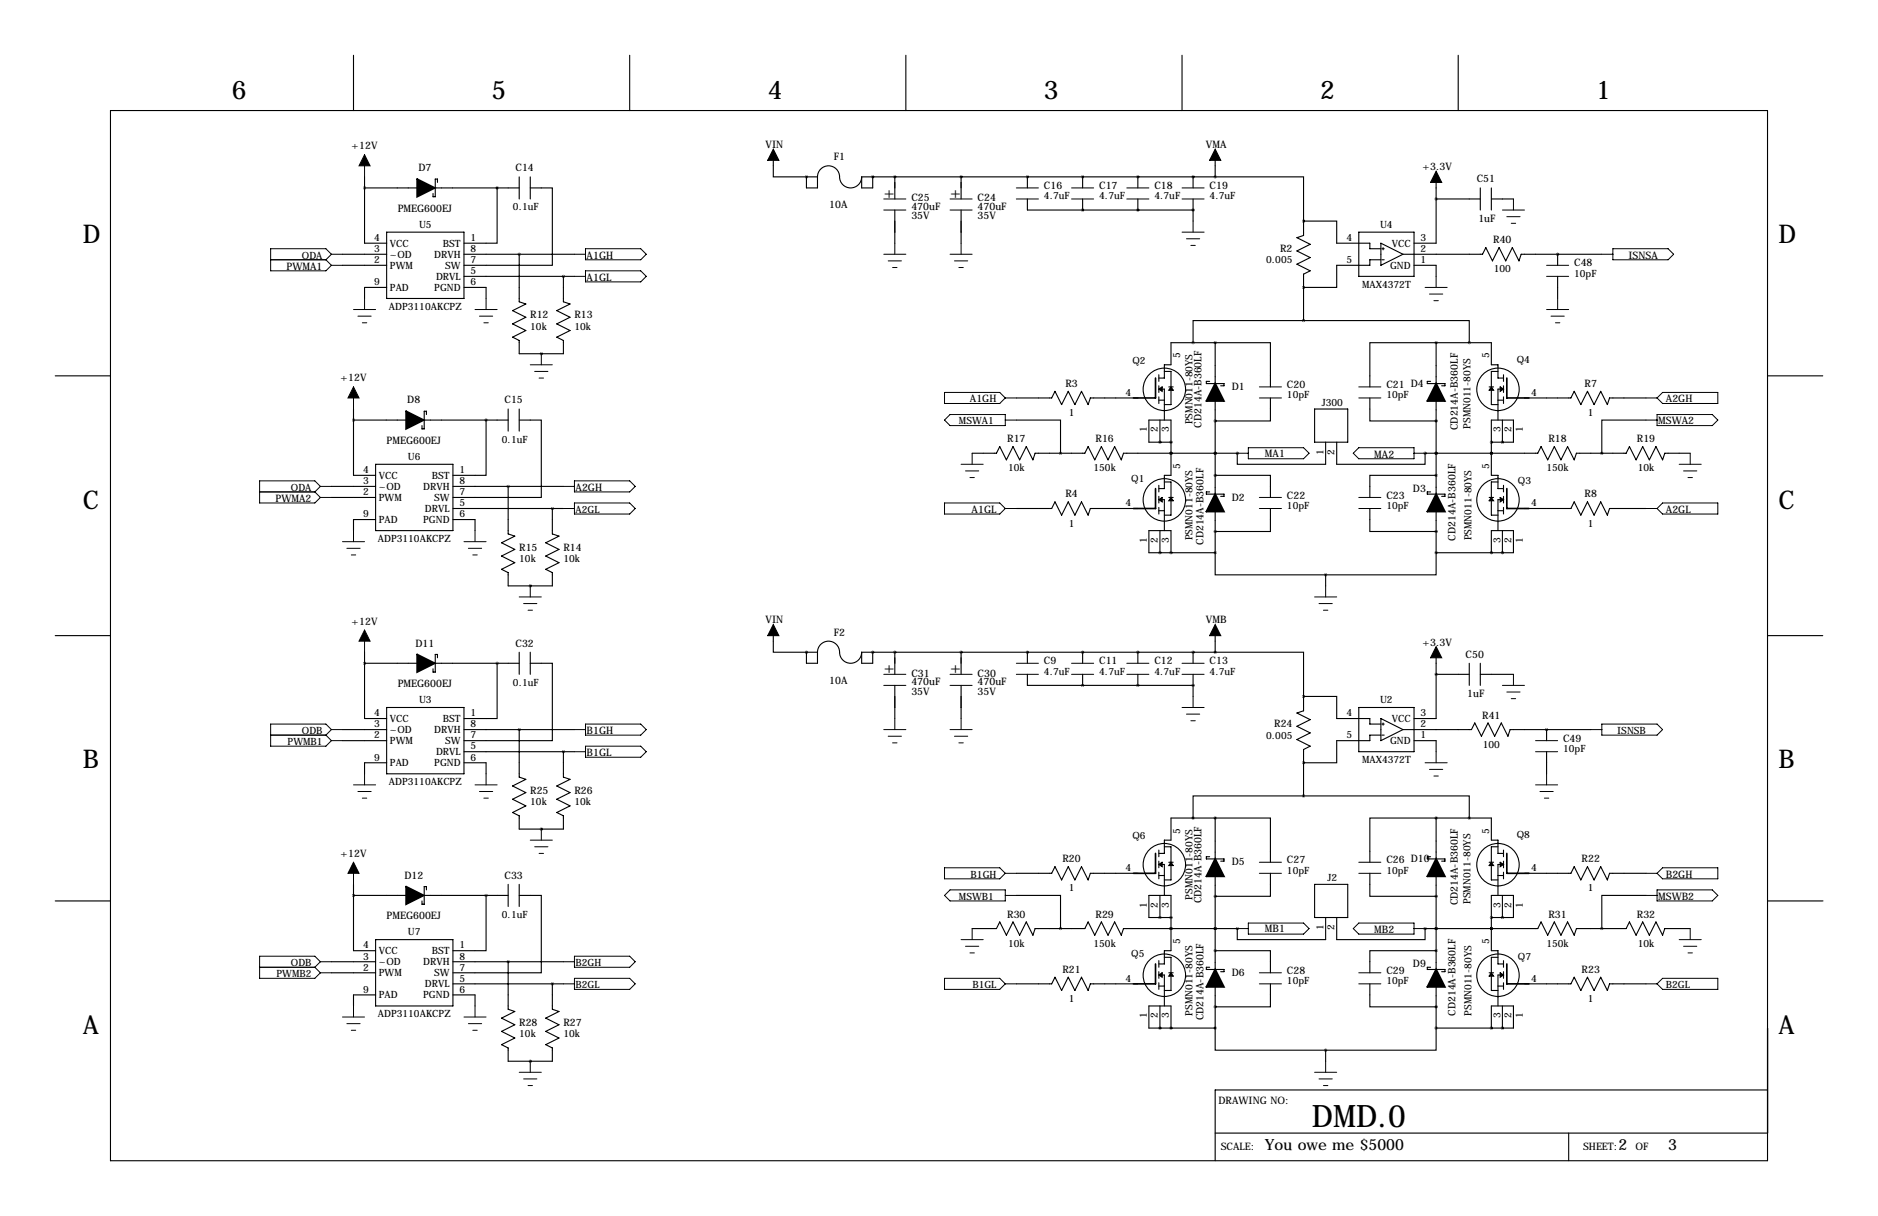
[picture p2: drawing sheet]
<svg xmlns="http://www.w3.org/2000/svg" width="432mm" height="279mm" viewBox="0 0 432 279" stroke-linecap="round" stroke-linejoin="round" font-family="sans-serif">
<g fill="none" stroke="#000" stroke-width=".25">
<path d="M81.3 12.7v12.7M144.8 12.7v12.7M208.3 12.7v12.7M271.8 12.7v12.7M335.3 12.7v12.7M25.4 25.4h381v241.3h-381zM177.8 36.8v3.8h7.6M279.4 36.8v3.8M78.7 58.4h10.2M83.8 43.2h12.1M83.8 40.6v15.3h5.1M88.9 53.3h17.8v15.3h-17.8z"/>
<path d="M100 43.2h19.4M100.6 41.9v-.8h-.5v4.1h-.5v-.8M106.7 58.4h25.4M114.3 43.2v12.7h-7.6M119.4 40.6v5.1M119.4 58.4v10.9l1.5 .5-3 1.6 3 1.5-3 1.5 3 1.5-3 1.6 1.5 .7v3.1h10.1v-3.1l-1.5-.7 3.1-1.6-3.1-1.5 3.1-1.5-3.1-1.5 3.1-1.6-1.6-.5v-5.8M121.9 43.2h5.1v17.8h-20.3M121.9 40.6v5.1M185.4 40.6h.1M185.4 40.6v2.6h2.6v-2.6M185.4 40.6h2.6M188 40.6a2.54 2.54 0 0 1 2.5-2.5 2.54 2.54 0 0 1 2.5 2.5 2.54 2.54 0 0 0 2.6 2.6 2.54 2.54 0 0 0 2.5-2.6"/>
<path d="M198.1 40.6v2.6h2.6v-2.6M198.1 40.6h81.3M200.7 40.6h.1M205.7 40.6h.1M205.7 40.6v5.1M205.7 48.3v7.6M221 40.6h.1M221 40.6v5.1M221 48.3v7.6M236.2 40.6h.1M236.2 40.6v2.6M236.2 45.7v2.6h38.1"/>
<path d="M248.9 40.6h.1M248.9 48.3h.1M248.9 40.6v2.6M248.9 45.7v2.6M261.6 40.6h.1M261.6 48.3h.1M261.6 40.6v2.6M261.6 45.7v2.6M274.3 40.6h.1M274.3 48.3h.1M274.3 40.6v2.6M274.3 45.7v5.1"/>
<path d="M279.4 40.6h20.3v10.2M299.7 50.8h.1M299.7 50.8h7.6v5.1h7.7v1.3h2.5M299.7 50.8v3.3l-1.5 .5 3 1.5-3 1.6 3 1.5-3 1.5 3 1.5-1.5 .8v10.7M312.4 53.3h12.7v10.2h-12.7zM317.5 59.7h-2.5v1.3h-7.7v5h-7.6M317.5 55.9l5.1 2.5-5.1 2.6zM317.8 59.7h.5M317.8 57.2h.5M318 56.9v.5M322.6 58.4h18.3l.7-1.5 1.6 3 1.5-3 1.5 3 1.5-3 1.5 3 .6-1.5h18.5M330.2 41.9v14h-5.1"/>
<path d="M330.2 45.7h10.2M340.4 43.2v5.1M342.9 43.2v5.1M342.9 45.7h5.1M358.1 58.4h.1M358.1 58.4v2.6M78.7 61h10.2M88.9 66h-5.1v2.6M106.7 63.5h25.4M106.7 66h5.1v2.6M279.4 78.7h12.7v10.2M279.4 78.7v9.4"/>
<path d="M279.4 78.7h-10.2v5.1h-1.5v3.1h-1.3M299.7 66h.1M299.7 73.7h-25.4v5M299.7 73.7h38.1v5M325.1 61h5.1v2.5M330.2 78.7h-15.2v10.2M330.2 78.7h12.7v5.1h1.5v3.1h1.3M330.2 78.7v9.4M358.1 63.5v5.1M12.7 86.4h12.7M81.3 94v15.2h5.1M81.3 96.5h12.1"/>
<path d="M97.4 96.5h19.4M98 95.2v-.7h-.5v4.1h-.5v-.8M111.8 96.5v12.7h-7.7M116.8 94v5.1M119.4 96.5h5.1v17.8h-20.4M119.4 94v5.1M124.5 81.3h.1M233.7 96.5h10.1v7.6M233.7 91.4h8.1l.8-1.5 1.5 3.1 1.5-3.1 1.5 3.1 1.6-3.1 1.5 3.1 .5-1.6h10.9M266.4 89.4h1.3v7.1M266.4 86.1v1.5M266.4 88.6v1.6"/>
<path d="M266.4 91.2v1.5M266.4 91.9h1.3M266.7 96.5v5.1M267.7 85.3h1.5v3.6M268.7 88.9h1M269.2 89.7v3.3h-1.5M278.1 87.6h-.7v.5h4v.5h-.7M279.4 96.7h.1M279.4 92.2v21.3M292.1 91.4v5.3h-12.7M302.3 94h7.6v7.6h-7.6zM315 91.4v5.3h15.2"/>
<path d="M328.9 87.6h-.7v.5h4v.5h-.7M330.2 96.7h.1M330.2 92.2v21.3M342.4 88.9h1M342.9 89.7v3.3h1.5M344.4 85.3h-1.5v3.6M344.4 91.9h1.3M345.4 96.5v5.1M345.7 89.4h-1.3v7.1M345.7 86.1v1.5M345.7 88.6v1.6M345.7 91.2v1.5"/>
<path d="M350.5 91.4h10.7l.7-1.5 1.6 3.1 1.5-3.1 1.5 3.1 1.5-3.1 1.6 3.1 .5-1.6h8.4M378.5 96.5h-10.2v7.6M406.4 86.4h12.7M76.2 114.3h10.2M76.2 111.8h10.2M86.4 119.4h-5.1v2.5M86.4 106.7h17.7v15.2h-17.7zM104.1 116.8h25.4M104.1 111.8h25.4M104.1 119.4h5.1v2.5M116.8 111.8v10.9l1.6 .5-3.1 1.5 3.1 1.5-3.1 1.6 3.1 1.5-3.1 1.5 1.5 .8v3h10.2v-3l-1.5-.8 3-1.5-3-1.5 3-1.6-3-1.5 3-1.5-1.5-.5v-5.9M223.5 104.1h5.6l.8-1.5 1.5 3.1 1.5-3.1 1.5 3.1 1.6-3.1 1.5 3.1 .5-1.6h11.4l.8-1.5 1.5 3.1 1.5-3.1 1.6 3.1 1.5-3.1 1.5 3.1 .5-1.6h26.2"/>
<path d="M233.7 116.8h8.1l.8-1.5 1.5 3.1 1.5-3.1 1.5 3.1 1.6-3.1 1.5 3.1 .5-1.6h10.9M266.4 114.8h1.3v7.1M266.4 111.5v1.5M266.4 114v1.6M266.4 116.6v1.5M266.4 117.3h1.3M266.7 101.6h.1M267.7 110.7h1.5v3.6M268.7 114.3h1M269.2 101.6h.1M269.2 104.1h.1M269.2 101.6h-5v-5.1h5v12.7h-1.5v3.1h-1.3"/>
<path d="M269.2 115.1v3.3h-1.5M278.1 113h-.7v.5h4v.5h-.7M279.4 104.1h.1M279.4 109.2h12.7v5.1M279.4 117.6v9.4M284.5 104.1h.1M292.1 116.8v5.3h-12.7M304.8 101.6v5.1h-20.3v-2.6M307.3 101.6v5.1h20.4v-2.6M315 116.8v5.3h15.2M327.7 104.1h.1M327.7 104.1h25.9l.7-1.5 1.6 3.1 1.5-3.1 1.5 3.1 1.5-3.1 1.5 3.1 .6-1.6h11.4l.7-1.5 1.6 3.1 1.5-3.1 1.5 3.1 1.5-3.1 1.6 3.1 .5-1.6h5.8"/>
<path d="M328.9 113h-.7v.5h4v.5h-.7M330.2 104.1h.1M330.2 109.2h-15.2v5.1M330.2 117.6v9.4M342.4 114.3h1M342.9 101.6h.1M342.9 104.1h.1M342.9 101.6h5.1v-5.1h-5.1v12.7h1.5v3.1h1.3M342.9 115.1v3.3h1.5M344.4 110.7h-1.5v3.6M344.4 117.3h1.3M345.4 101.6h.1"/>
<path d="M345.7 114.8h-1.3v7.1M345.7 111.5v1.5M345.7 114v1.6M345.7 116.6v1.5M350.5 116.8h10.7l.7-1.5 1.6 3.1 1.5-3.1 1.5 3.1 1.5-3.1 1.6 3.1 .5-1.6h8.4M121.9 134.6h.1M266.7 127h.1M266.7 121.9v5.1M269.2 127h.1M269.2 127v-5.1h-5v5.1h15.2M279.4 127v5.1h25.4M279.4 122.1h.1"/>
<path d="M304.8 132.1v2.5M330.2 122.1h.1M330.2 127v5.1h-25.4M330.2 127h17.8v-5.1h-5.1v5.1M342.9 127h.1M345.4 127h.1M345.4 121.9v5.1M12.7 146h12.7M83.8 152.4h12.1M83.8 149.9v15.2h5.1M100 152.4h19.4M100.6 151.1v-.7h-.5v4h-.5v-.7"/>
<path d="M114.3 152.4v12.7h-7.6M119.4 149.9v5M121.9 152.4h5.1v17.8h-20.3M121.9 149.9v5M177.8 146v3.9h7.6M185.4 149.9h.1M185.4 149.9v2.5h2.6v-2.5M185.4 149.9h2.6M188 149.9a2.54 2.54 0 0 1 2.5-2.6 2.54 2.54 0 0 1 2.5 2.6 2.54 2.54 0 0 0 2.6 2.5 2.54 2.54 0 0 0 2.5-2.5M198.1 149.9v2.5h2.6v-2.5M198.1 149.9h81.3M200.7 149.9h.1"/>
<path d="M205.7 149.9h.1M205.7 149.9v5M205.7 157.5v7.6M221 149.9h.1M221 149.9v5M221 157.5v7.6M236.2 149.9h.1M236.2 149.9v2.5M236.2 154.9v2.6h38.1M248.9 149.9h.1M248.9 157.5h.1M248.9 149.9v2.5"/>
<path d="M248.9 154.9v2.6M261.6 149.9h.1M261.6 157.5h.1M261.6 149.9v2.5M261.6 154.9v2.6M274.3 149.9h.1M274.3 157.5h.1M274.3 149.9v2.5M274.3 154.9v5.1M279.4 149.9h20.3v10.1M279.4 146v3.9M330.2 151.1v14h-5.1"/>
<path d="M330.2 154.9h7.6M337.8 152.4v5.1M340.4 152.4v5.1M340.4 154.9h7.6M406.4 146h12.7M78.7 167.6h10.2M78.7 170.2h10.2M88.9 162.6h17.8v15.2h-17.8zM88.9 175.3h-5.1v2.5M106.7 172.7h25.4M106.7 167.6h25.4M106.7 175.3h5.1v2.5"/>
<path d="M119.4 167.6v11l1.5 .5-3 1.5 3 1.5-3 1.5 3 1.6-3 1.5 1.5 .8v3h10.1v-3l-1.5-.8 3.1-1.5-3.1-1.6 3.1-1.5-3.1-1.5 3.1-1.5-1.6-.5v-5.9M299.7 160h.1M299.7 175.3h.1M299.7 160h7.6v5.1h7.7v1.3h2.5M299.7 160v3.3l-1.5 .5 3 1.6-3 1.5 3 1.5-3 1.5 3 1.5-1.5 .8v10.7M312.4 162.6h12.7v10.1h-12.7zM317.5 168.9h-2.5v1.3h-7.7v5.1h-7.6M317.5 165.1l5.1 2.5-5.1 2.6zM317.8 168.9h.5M317.8 166.4h.5M318 166.1v.5M322.6 167.6h15.7l.8-1.5 1.5 3.1 1.5-3.1 1.6 3.1 1.5-3.1 1.5 3.1 .5-1.6h18.6"/>
<path d="M325.1 170.2h5.1v2.5M355.6 167.6h.1M355.6 167.6v2.6M355.6 172.7v5.1M124.5 190.5h.1M266.4 198.6h1.3v7.1M266.4 195.3v1.5M266.4 197.9v1.5M267.7 194.6h1.5v3.5M268.7 198.1h1M269.2 198.9v3.3h-1.5M278.1 196.8h-.7v.6h4v.5h-.7"/>
<path d="M279.4 188h12.7v10.1M279.4 188v9.3M279.4 188h-10.2v5h-1.5v3.1h-1.3M299.7 182.9h-25.4v5.1M299.7 182.9h38.1v5.1M328.9 196.8h-.7v.6h4v.5h-.7M330.2 188h-15.2v10.1M330.2 188h12.7v5h1.5v3.1h1.3M330.2 188v9.3M342.4 198.1h1M342.9 198.9v3.3h1.5M344.4 194.6h-1.5v3.5"/>
<path d="M345.7 198.6h-1.3v7.1M345.7 195.3v1.5M345.7 197.9v1.5M12.7 207h12.7M81.3 203.2v15.2h5.1M81.3 205.7h12.1M86.4 215.9h17.7v15.2h-17.7zM97.4 205.7h19.4M98 204.5v-.8h-.5v4.1h-.5v-.8M111.8 205.7v12.7h-7.7M116.8 203.2v5.1M119.4 205.7h5.1v17.8h-20.4"/>
<path d="M119.4 203.2v5.1M223.5 213.4h5.6l.8-1.6 1.5 3.1 1.5-3.1 1.5 3.1 1.6-3.1 1.5 3.1 .5-1.5h11.4l.8-1.6 1.5 3.1 1.5-3.1 1.6 3.1 1.5-3.1 1.5 3.1 .5-1.5h26.2M233.7 205.7h10.1v7.7M233.7 200.7h8.1l.8-1.6 1.5 3.1 1.5-3.1 1.5 3.1 1.6-3.1 1.5 3.1 .5-1.5h10.9M266.4 200.4v1.5M266.4 201.2h1.3M266.7 210.8h.1M266.7 205.7v5.1M267.7 220h1.5v3.5M269.2 210.8h.1M269.2 213.4h.1M269.2 210.8h-5v-5.1h5v12.7h-1.5v3.1h-1.3"/>
<path d="M279.4 213.4h.1M279.4 205.9h.1M279.4 218.4h12.7v5.1M279.4 201.4v21.3M284.5 213.4h.1M292.1 200.7v5.2h-12.7M302.3 203.2h7.6v7.6h-7.6zM304.8 210.8v5.1h-20.3v-2.5M307.3 210.8v5.1h20.4v-2.5M315 200.7v5.2h15.2M327.7 213.4h.1M327.7 213.4h25.9l.7-1.6 1.6 3.1 1.5-3.1 1.5 3.1 1.5-3.1 1.5 3.1 .6-1.5h11.4l.7-1.6 1.6 3.1 1.5-3.1 1.5 3.1 1.5-3.1 1.6 3.1 .5-1.5h5.8"/>
<path d="M330.2 213.4h.1M330.2 205.9h.1M330.2 218.4h-15.2v5.1M330.2 201.4v21.3M342.9 210.8h.1M342.9 213.4h.1M342.9 210.8h5.1v-5.1h-5.1v12.7h1.5v3.1h1.3M344.4 220h-1.5v3.5M344.4 201.2h1.3M345.4 210.8h.1M345.4 205.7v5.1M345.7 200.4v1.5"/>
<path d="M350.5 200.7h10.7l.7-1.6 1.6 3.1 1.5-3.1 1.5 3.1 1.5-3.1 1.6 3.1 .5-1.5h8.4M378.5 205.7h-10.2v7.7M406.5 207h12.7M76.2 223.5h10.2M76.2 221h10.2M86.4 228.6h-5.1v2.5M104.1 226.1h25.4M104.1 221h25.4M104.1 228.6h5.1v2.5M116.8 221v10.9l1.6 .5-3.1 1.5 3.1 1.6-3.1 1.5 3.1 1.5-3.1 1.5 1.5 .8v3h10.2v-3l-1.5-.8 3-1.5-3-1.5 3-1.5-3-1.6 3-1.5-1.5-.5v-5.8M233.7 226.1h8.1l.8-1.6 1.5 3.1 1.5-3.1 1.5 3.1 1.6-3.1 1.5 3.1 .5-1.5h10.9M266.4 224h1.3v7.1"/>
<path d="M266.4 220.7v1.5M266.4 223.3v1.5M266.4 225.8v1.5M266.4 226.6h1.3M266.7 236.2h.1M266.7 231.1v5.1M268.7 223.5h1M269.2 236.2h.1M269.2 224.3v3.3h-1.5M269.2 236.2v-5.1h-5v5.1h15.2M278.1 222.2h-.7v.6h4v.5h-.7M279.4 236.2v5.1h25.4"/>
<path d="M279.4 231.3h.1M279.4 226.8v9.4M292.1 226.1v5.2h-12.7M315 226.1v5.2h15.2M328.9 222.2h-.7v.6h4v.5h-.7M330.2 231.3h.1M330.2 236.2v5.1h-25.4M330.2 236.2h17.8v-5.1h-5.1v5.1M330.2 226.8v9.4M342.4 223.5h1M342.9 236.2h.1M342.9 224.3v3.3h1.5"/>
<path d="M344.4 226.6h1.3M345.4 236.2h.1M345.4 231.1v5.1M345.7 224h-1.3v7.1M345.7 220.7v1.5M345.7 223.3v1.5M345.7 225.8v1.5M350.5 226.1h10.7l.7-1.6 1.6 3.1 1.5-3.1 1.5 3.1 1.5-3.1 1.6 3.1 .5-1.5h8.4M121.9 243.8h.1M304.8 241.3v2.5M406.4 250.4h-127v16.3M279.4 260.3h127"/>
<path d="M360.7 260.3v6.4"/>
<circle cx="267.7" cy="89.5" r="4.9"/>
<circle cx="344.4" cy="89.5" r="4.9"/>
<circle cx="267.7" cy="114.9" r="4.9"/>
<circle cx="344.4" cy="114.9" r="4.9"/>
<circle cx="267.7" cy="198.7" r="4.9"/>
<circle cx="344.4" cy="198.7" r="4.9"/>
<circle cx="267.7" cy="224.1" r="4.9"/>
<circle cx="344.4" cy="224.1" r="4.9"/>
</g>
<path d="M265.7 86.9v4.5h-5.1M346.5 86.9v4.5h5M265.7 112.3v4.5h-5.1M346.5 112.3v4.5h5M265.7 196.1v4.6h-5.1M346.5 196.1v4.6h5M265.7 221.5v4.6h-5.1M346.5 221.5v4.6h5" fill="none" stroke="#000" stroke-width=".38"/>
<g fill="#000" stroke="#000" stroke-width=".25">
<path d="M177.8 34.3l1.3 2.5h-2.6zM279.4 34.3l1.3 2.5h-2.6zM330.2 39.4l1.3 2.5h-2.6zM266.4 89.4l.8-.5v1zM269.2 88.9l.5 .8h-1zM342.9 88.9l.5 .8h-1zM344.9 88.9l.8 .5-.8 .5zM266.4 114.8l.8-.5v1zM269.2 114.3l.5 .8h-1zM342.9 114.3l.5 .8h-1zM344.9 114.3l.8 .5-.8 .5zM177.8 143.5l1.3 2.5h-2.6z"/>
<path d="M279.4 143.5l1.3 2.5h-2.6zM330.2 148.6l1.3 2.5h-2.6zM266.4 198.6l.8-.5v1zM269.2 198.1l.5 .8h-1zM342.9 198.1l.5 .8h-1zM344.9 198.1l.8 .5-.8 .5zM266.4 224l.8-.5v1zM269.2 223.5l.5 .8h-1zM342.9 223.5l.5 .8h-1zM344.9 223.5l.8 .5-.8 .5z"/>
</g>
<path d="M95.9 41.1l4.1 2.1-4.1 2zM93.4 94.5l4 2-4 2.1zM279.4 88.1l2 4.1h-4zM330.2 88.1l2 4.1h-4zM279.4 113.5l2 4.1h-4zM330.2 113.5l2 4.1h-4zM95.9 150.4l4.1 2-4.1 2zM93.4 203.7l4 2-4 2.1zM279.4 197.3l2 4.1h-4zM330.2 197.3l2 4.1h-4zM279.4 222.7l2 4.1h-4zM330.2 222.7l2 4.1h-4z" fill="#000" stroke="#000" stroke-width=".38"/>
<g fill="none" stroke="#000" stroke-width=".23">
<path d="M83.8 35.6v5M62.2 59.7h12.7M74.9 59.7l1.3 1.3M76.2 58.4h2.5M76.2 58.4l-1.3-1.2h-12.7v5h12.7l1.3-1.2M76.2 58.4l-1.3 1.3M132.1 58.4h2.5M134.6 57.2h12.7l1.3 1.2-1.3 1.3h-12.7zM203.2 45.7h5.1M203.2 48.3h5.1M203.2 58.4h5.1M204.2 59.9h3.1"/>
<path d="M205.7 55.9v2.5M218.4 45.7h5.1M218.4 48.3h5.1M218.4 58.4h5.1M219.5 59.9h3M221 55.9v2.5M233.7 43.2h5.1M233.7 45.7h5.1M246.4 43.2h5.1M246.4 45.7h5.1M259.1 43.2h5.1M259.1 45.7h5.1"/>
<path d="M271.8 43.2h5.1M271.8 45.7h5.1M271.8 53.3h5.1M272.8 54.9h3M273.8 56.4h1M274.3 50.8v2.5M345.4 48.3h5.1M346.5 49.8h3M347.5 51.3h1M348 45.7v2.6M368.3 58.4h2.5M370.8 57.2h12.7l1.3 1.2-1.3 1.3h-12.7z"/>
<path d="M76.2 61h2.5M81.3 71.1h5.1M82.3 72.6h3M83.3 74.2h1M83.8 68.6v2.5M109.2 71.1h5.1M110.2 72.6h3.1M111.3 74.2h1M111.8 68.6v2.5M132.1 63.5h2.5M134.6 62.2h12.7l1.3 1.3-1.3 1.3h-12.7zM205.2 61.5h1"/>
<path d="M220.5 61.5h1M327.7 66h5M328.7 67.6h3M329.7 69.1h1M330.2 63.5v2.5M355.6 61h5.1M355.6 63.5h5.1M355.6 71.1h5.1M356.6 72.6h3.1M357.6 74.2h1M358.1 68.6v2.5M81.3 88.9v5.1"/>
<path d="M121.9 83.8h5.1M122.9 85.3h3.1M124 86.9h1M124.5 81.3v2.5M217.2 90.2h12.7l1.2 1.2-1.2 1.3h-12.7zM217.2 96.5l1.2-1.3h12.7v2.6h-12.7zM231.1 91.4h2.6M231.1 96.5h2.6M289.6 88.9h5M289.6 91.4h5M312.4 88.9h5.1M312.4 91.4h5.1"/>
<path d="M378.5 91.4h2.5M378.5 96.5h2.5M381 95.2h12.7l1.3 1.3-1.3 1.3h-12.7zM382.3 90.2h12.7v2.5h-12.7l-1.3-1.3zM59.7 113h12.7M72.4 113l1.3 1.3M73.7 114.3h2.5M73.7 111.8l-1.3-1.3h-12.7v5.1h12.7l1.3-1.3M73.7 111.8h2.5M73.7 111.8l-1.3 1.2M129.5 116.8h2.6M129.5 111.8h2.6"/>
<path d="M132.1 115.6h12.7l1.2 1.2-1.2 1.3h-12.7zM132.1 110.5h12.7l1.2 1.3-1.2 1.2h-12.7zM217.2 115.6h12.7l1.2 1.2-1.2 1.3h-12.7zM221 106.7h5.1M222 108.2h3M223 109.7h1M223.5 104.1v2.6M231.1 116.8h2.6M284.5 104.1h2.5M287 102.9h12.7l1.3 1.2-1.3 1.3h-12.7zM289.6 114.3h5M289.6 116.8h5"/>
<path d="M312.4 114.3h5.1M312.4 116.8h5.1M312.4 102.9h12.7v2.5h-12.7l-1.3-1.3zM325.1 104.1h2.6M378.5 116.8h2.5M382.3 115.6h12.7v2.5h-12.7l-1.3-1.3zM386.1 106.7h5.1M387.1 108.2h3M388.1 109.7h1M388.6 104.1v2.6M78.7 124.5h5.1M79.8 126h3"/>
<path d="M80.8 127.5h1M81.3 121.9v2.6M106.7 124.5h5.1M107.7 126h3M108.7 127.5h1M109.2 121.9v2.6M119.4 137.2h5.1M120.4 138.7h3M121.9 134.6v2.6M302.3 137.2h5M303.3 138.7h3M304.8 134.6v2.6"/>
<path d="M83.8 144.8v5.1M121.4 140.2h1M203.2 154.9h5.1M203.2 157.5h5.1M218.4 154.9h5.1M218.4 157.5h5.1M233.7 152.4h5.1M233.7 154.9h5.1M246.4 152.4h5.1M246.4 154.9h5.1M259.1 152.4h5.1M259.1 154.9h5.1"/>
<path d="M271.8 152.4h5.1M271.8 154.9h5.1M304.3 140.2h1M345.4 157.5h5.1M346.5 159h3M348 154.9v2.6M62.2 168.9h12.7M74.9 168.9l1.3 1.3M76.2 170.2h2.5M76.2 167.6l-1.3-1.2h-12.7v5h12.7l1.3-1.2M76.2 167.6h2.5M76.2 167.6l-1.3 1.3"/>
<path d="M83.8 177.8v2.5M111.8 177.8v2.5M132.1 172.7h2.5M132.1 167.6h2.5M134.6 166.4h12.7l1.3 1.2-1.3 1.3h-12.7zM134.6 171.4h12.7l1.3 1.3-1.3 1.3h-12.7zM203.2 167.6h5.1M204.2 169.2h3.1M205.2 170.7h1M205.7 165.1v2.5M218.4 167.6h5.1M219.5 169.2h3"/>
<path d="M220.5 170.7h1M221 165.1v2.5M271.8 162.6h5.1M272.8 164.1h3M273.8 165.6h1M274.3 160v2.6M327.7 175.3h5M328.7 176.8h3M329.7 178.3h1M330.2 172.7v2.6M347.5 160.5h1M353.1 170.2h5"/>
<path d="M353.1 172.7h5M355.6 177.8v2.5M365.8 167.6h2.5M368.3 166.4h12.7l1.3 1.2-1.3 1.3h-12.7zM81.3 198.1v5.1M81.3 180.3h5.1M82.3 181.9h3M83.3 183.4h1M109.2 180.3h5.1M110.2 181.9h3.1M111.3 183.4h1M121.9 193h5.1"/>
<path d="M122.9 194.6h3.1M124 196.1h1M124.5 190.5v2.5M217.2 199.4h12.7l1.2 1.3-1.2 1.2h-12.7zM289.6 198.1h5M312.4 198.1h5.1M353.1 180.3h5M354.1 181.9h3M355.1 183.4h1M382.3 199.4h12.7v2.5h-12.7l-1.3-1.2zM132.1 219.7h12.7l1.2 1.3-1.2 1.2h-12.7zM217.2 205.7l1.2-1.2h12.7v2.5h-12.7z"/>
<path d="M221 215.9h5.1M222 217.4h3M223 218.9h1M223.5 213.4v2.5M231.1 200.7h2.6M231.1 205.7h2.6M284.5 213.4h2.5M287 212.1h12.7l1.3 1.3-1.3 1.2h-12.7zM289.6 200.7h5M312.4 200.7h5.1M312.4 212.1h12.7v2.5h-12.7l-1.3-1.2zM325.1 213.4h2.6"/>
<path d="M378.5 200.7h2.5M378.5 205.7h2.5M381 204.5h12.7l1.3 1.2-1.3 1.3h-12.7zM386.1 215.9h5.1M387.1 217.4h3M388.1 218.9h1M388.6 213.4v2.5M59.7 222.2h12.7M72.4 222.2l1.3 1.3M73.7 223.5h2.5M73.7 221l-1.3-1.3h-12.7v5.1h12.7l1.3-1.3M73.7 221h2.5"/>
<path d="M73.7 221l-1.3 1.2M78.7 233.7h5.1M79.8 235.2h3M80.8 236.7h1M81.3 231.1v2.6M106.7 233.7h5.1M107.7 235.2h3M108.7 236.7h1M109.2 231.1v2.6M129.5 226.1h2.6M129.5 221h2.6M132.1 224.8h12.7l1.2 1.3-1.2 1.2h-12.7z"/>
<path d="M217.2 224.8h12.7l1.2 1.3-1.2 1.2h-12.7zM231.1 226.1h2.6M289.6 223.5h5M289.6 226.1h5M312.4 223.5h5.1M312.4 226.1h5.1M378.5 226.1h2.5M382.3 224.8h12.7v2.5h-12.7l-1.3-1.2zM119.4 246.4h5.1M120.4 247.9h3M121.4 249.4h1M121.9 243.8v2.6"/>
<path d="M302.3 246.4h5M303.3 247.9h3M304.3 249.4h1M304.8 243.8v2.6"/>
</g>
<path d="M83.8 35.6l1.3 2.5h-2.6zM81.3 88.9l1.2 2.5h-2.5zM83.8 144.8l1.3 2.5h-2.6zM81.3 198.1l1.2 2.6h-2.5z" fill="#000" stroke="#000" stroke-width=".23"/>
<path d="M269.2 101.6a.05 .05 0 0 0 .1 0 .05 .05 0 0 0-.1 0zM269.2 127a.05 .05 0 0 0 .1 0 .05 .05 0 0 0-.1 0zM345.4 101.6a.05 .05 0 0 0 .1 0 .05 .05 0 0 0-.1 0zM345.4 127a.05 .05 0 0 0 .1 0 .05 .05 0 0 0-.1 0zM269.2 104.1a.05 .05 0 0 0 .1 0 .05 .05 0 0 0-.1 0zM200.6 40.6a.05 .05 0 0 0 .1 0 .05 .05 0 0 0-.1 0zM205.7 40.6a.05 .05 0 0 0 .1 0 .05 .05 0 0 0-.1 0zM327.6 104.1a.05 .05 0 0 0 .1 0 .05 .05 0 0 0-.1 0zM111.7 96.5a.05 .05 0 0 0 .1 0 .05 .05 0 0 0-.1 0zM129.5 63.5a.05 .05 0 0 0 .1 0 .05 .05 0 0 0-.1 0zM124.4 81.3a.05 .05 0 0 0 .1 0 .05 .05 0 0 0-.1 0zM116.8 111.8a.05 .05 0 0 0 .1 0 .05 .05 0 0 0-.1 0zM269.2 104.1a.05 .05 0 0 0 .1 0 .05 .05 0 0 0-.1 0zM243.8 104.1a.05 .05 0 0 0 .1 0 .05 .05 0 0 0-.1 0zM269.2 210.8a.05 .05 0 0 0 .1 0 .05 .05 0 0 0-.1 0zM269.2 236.2a.05 .05 0 0 0 .1 0 .05 .05 0 0 0-.1 0zM345.4 210.8a.05 .05 0 0 0 .1 0 .05 .05 0 0 0-.1 0zM345.4 236.2a.05 .05 0 0 0 .1 0 .05 .05 0 0 0-.1 0zM269.2 213.4a.05 .05 0 0 0 .1 0 .05 .05 0 0 0-.1 0zM200.6 149.9a.05 .05 0 0 0 .1 0 .05 .05 0 0 0-.1 0zM205.7 149.9a.05 .05 0 0 0 .1 0 .05 .05 0 0 0-.1 0zM327.6 213.4a.05 .05 0 0 0 .1 0 .05 .05 0 0 0-.1 0zM111.7 205.7a.05 .05 0 0 0 .1 0 .05 .05 0 0 0-.1 0zM129.5 172.7a.05 .05 0 0 0 .1 0 .05 .05 0 0 0-.1 0zM124.4 190.5a.05 .05 0 0 0 .1 0 .05 .05 0 0 0-.1 0zM116.8 221a.05 .05 0 0 0 .1 0 .05 .05 0 0 0-.1 0zM269.2 213.4a.05 .05 0 0 0 .1 0 .05 .05 0 0 0-.1 0zM243.8 213.4a.05 .05 0 0 0 .1 0 .05 .05 0 0 0-.1 0zM358.1 58.4a.05 .05 0 0 0 .1 0 .05 .05 0 0 0-.1 0z" fill="#000" stroke="#000" stroke-width=".63"/>
<text font-size="7.1" x="301.6" y="259">DMD.0</text>
<g font-size="5.9">
<text x="53.3" y="22.9">6</text>
<text x="113" y="22.9">5</text>
<text x="176.5" y="22.9">4</text>
<text x="240" y="22.9">3</text>
<text x="303.5" y="22.9">2</text>
<text x="367" y="22.9">1</text>
<text x="19" y="55.9">D</text>
<text x="408.9" y="55.9">D</text>
<text x="19" y="116.8">C</text>
<text x="408.9" y="116.8">C</text>
<text x="19" y="176.5">B</text>
<text x="408.9" y="176.5">B</text>
<text x="19" y="237.5">A</text>
<text x="408.9" y="237.5">A</text>
</g>
<g font-size="3.6">
<text x="203.2" y="45.5">+</text>
<text x="218.4" y="45.5">+</text>
<text x="203.2" y="154.7">+</text>
<text x="218.4" y="154.7">+</text>
<text x="290.8" y="264.1">You owe me $5000</text>
<text x="372.1" y="264.1">2</text>
<text x="383.5" y="264.1">3</text>
</g>
<g font-size="2.4">
<text x="80.8" y="34.3">+12V</text>
<text x="176" y="34">VIN</text>
<text x="277.3" y="34">VMA</text>
<text x="96.2" y="39.4">D7</text>
<text x="118.5" y="39.4">C14</text>
<text x="191.7" y="36.8">F1</text>
<text x="327.1" y="39.1">+3.3V</text>
<text x="339.5" y="41.9">C51</text>
<text x="190.7" y="47.9">10A</text>
<text x="209.5" y="46.2">C25</text>
<text x="224.8" y="46.2">C24</text>
<text x="240" y="43.4">C16</text>
<text x="252.7" y="43.4">C17</text>
<text x="265.4" y="43.4">C18</text>
<text x="278.1" y="43.4">C19</text>
<text x="91.4" y="48.7">PMEG600EJ</text>
<text x="209.5" y="50.4">35V</text>
<text x="209.5" y="48.1">470uF</text>
<text x="224.8" y="50.4">35V</text>
<text x="224.8" y="48.1">470uF</text>
<text x="339.9" y="50.9">1uF</text>
<text x="134.9" y="59.4">A1GH</text>
<text x="294.3" y="57.9">R2</text>
<text x="343.3" y="55.9">R40</text>
<text x="374.4" y="59.4">ISNSA</text>
<text x="65.9" y="62">PWMA1</text>
<text x="134.9" y="64.5">A1GL</text>
<text x="361.9" y="61.2">C48</text>
<text x="121.9" y="73.2">R12</text>
<text x="132.1" y="73.2">R13</text>
<text x="78.3" y="87.6">+12V</text>
<text x="245" y="88.9">R3</text>
<text x="283.2" y="89.6">D1</text>
<text x="295.9" y="89.2">C20</text>
<text x="318.8" y="89.2">C21 D4</text>
<text x="364.3" y="88.9">R7</text>
<text x="93.7" y="92.7">D8</text>
<text x="116" y="92.7">C15</text>
<text x="223" y="92.5">A1GH</text>
<text x="383" y="92.5">A2GH</text>
<text x="88.9" y="102">PMEG600EJ</text>
<text x="231.6" y="101.6">R17</text>
<text x="251.9" y="101.6">R16</text>
<text x="276.2" y="98.3" transform="rotate(-90 276.2 98.3)">CD214A-B360LF</text>
<text x="335.2" y="98.8" transform="rotate(-90 335.2 98.8)">CD214A-B360LF</text>
<text x="356" y="101.6">R18</text>
<text x="376.4" y="101.6">R19</text>
<text x="381.3" y="97.5">MSWA2</text>
<text x="290.8" y="104.9">MA1</text>
<text x="316" y="105.2">MA2</text>
<text x="132.3" y="112.8">A2GH</text>
<text x="324.9" y="113">D3</text>
<text x="63.3" y="115.3">PWMA2</text>
<text x="223.4" y="117.9">A1GL</text>
<text x="245" y="114.3">R4</text>
<text x="283.2" y="115">D2</text>
<text x="295.9" y="114.6">C22</text>
<text x="318.8" y="114.6">C23</text>
<text x="364.3" y="114.3">R8</text>
<text x="383" y="117.9">A2GL</text>
<text x="276.7" y="125.2" transform="rotate(-90 276.7 125.2)">CD214A-B360LF</text>
<text x="334.7" y="124.2" transform="rotate(-90 334.7 124.2)">CD214A-B360LF</text>
<text x="119.4" y="126.5">R15</text>
<text x="129.5" y="126.5">R14</text>
<text x="80.8" y="143.5">+12V</text>
<text x="176" y="143.3">VIN</text>
<text x="277.3" y="143.3">VMB</text>
<text x="95.5" y="148.6">D11</text>
<text x="118.5" y="148.6">C32</text>
<text x="191.7" y="146">F2</text>
<text x="327.1" y="148.3">+3.3V</text>
<text x="209.5" y="155.4">C31</text>
<text x="224.8" y="155.4">C30</text>
<text x="240" y="152.7">C9</text>
<text x="252.7" y="152.7">C11</text>
<text x="265.4" y="152.7">C12</text>
<text x="278.1" y="152.7">C13</text>
<text x="337" y="151.1">C50</text>
<text x="91.4" y="157.9">PMEG600EJ</text>
<text x="190.7" y="157.1">10A</text>
<text x="209.5" y="159.6">35V</text>
<text x="209.5" y="157.4">470uF</text>
<text x="224.8" y="159.6">35V</text>
<text x="224.8" y="157.4">470uF</text>
<text x="337.4" y="160.2">1uF</text>
<text x="293" y="167.1">R24</text>
<text x="340.8" y="165.1">R41</text>
<text x="134.9" y="173.7">B1GL</text>
<text x="134.9" y="168.7">B1GH</text>
<text x="359.4" y="170.4">C49</text>
<text x="121.9" y="182.4">R25</text>
<text x="132.1" y="182.4">R26</text>
<text x="78.3" y="196.8">+12V</text>
<text x="93" y="201.9">D12</text>
<text x="116" y="201.9">C33</text>
<text x="244.3" y="198.1">R20</text>
<text x="283.2" y="198.8">D5</text>
<text x="295.9" y="198.4">C27</text>
<text x="318.8" y="198.4">C26 D10</text>
<text x="363.7" y="198.1">R22</text>
<text x="383" y="201.7">B2GH</text>
<text x="276.2" y="207.5" transform="rotate(-90 276.2 207.5)">CD214A-B360LF</text>
<text x="335.2" y="208" transform="rotate(-90 335.2 208)">CD214A-B360LF</text>
<text x="381.3" y="206.8">MSWB2</text>
<text x="88.9" y="211.2">PMEG600EJ</text>
<text x="231.6" y="210.8">R30</text>
<text x="251.9" y="210.8">R29</text>
<text x="290.8" y="214.1">MB1</text>
<text x="316" y="214.4">MB2</text>
<text x="356" y="210.8">R31</text>
<text x="376.4" y="210.8">R32</text>
<text x="244.3" y="223.5">R21</text>
<text x="283.2" y="224.2">D6</text>
<text x="295.9" y="223.8">C28</text>
<text x="318.8" y="223.8">C29</text>
<text x="324.9" y="222.2">D9</text>
<text x="363.7" y="223.5">R23</text>
<text x="334.7" y="233.4" transform="rotate(-90 334.7 233.4)">CD214A-B360LF</text>
<text x="119.4" y="235.7">R28</text>
<text x="129.5" y="235.7">R27</text>
<text x="276.7" y="234.4" transform="rotate(-90 276.7 234.4)">CD214A-B360LF</text>
<text x="280.2" y="253.7">DRAWING NO:</text>
<text x="280.7" y="264.2">SCALE:</text>
<text x="364" y="264.2">SHEET:</text>
<text x="376.1" y="264.2">OF</text>
</g>
<g font-size="2.3">
<text x="240" y="45.8">4.7uF</text>
<text x="252.7" y="45.8">4.7uF</text>
<text x="265.4" y="45.8">4.7uF</text>
<text x="278.1" y="45.8">4.7uF</text>
<text x="96.3" y="52.3">U5</text>
<text x="117.9" y="48.3">0.1uF</text>
<text x="317.3" y="52.3">U4</text>
<text x="69.4" y="59.4">ODA</text>
<text x="86.1" y="55.4">4</text>
<text x="86.1" y="57.9">3</text>
<text x="89.7" y="56.7">VCC</text>
<text x="89.7" y="59.2">~OD</text>
<text x="99.9" y="59.2">DRVH</text>
<text x="101.8" y="56.7">BST</text>
<text x="108.2" y="55.4">1</text>
<text x="108.2" y="57.9">8</text>
<text x="309.6" y="55.4">4</text>
<text x="320" y="56.7">VCC</text>
<text x="326.6" y="55.4">3</text>
<text x="326.6" y="57.9">2</text>
<text x="86.1" y="60.5">2</text>
<text x="86.1" y="65.5">9</text>
<text x="89.7" y="61.8">PWM</text>
<text x="100.3" y="64.3">DRVL</text>
<text x="102.4" y="61.8">SW</text>
<text x="108.2" y="60.5">7</text>
<text x="108.2" y="63">5</text>
<text x="108.2" y="65.5">6</text>
<text x="291.1" y="60.5">0.005</text>
<text x="309.6" y="60.5">5</text>
<text x="319.6" y="61.8">GND</text>
<text x="326.6" y="60.5">1</text>
<text x="343.5" y="62.6">100</text>
<text x="361.9" y="63.6">10pF</text>
<text x="89.4" y="71.2">ADP3110AKCPZ</text>
<text x="89.7" y="66.8">PAD</text>
<text x="99.9" y="66.8">PGND</text>
<text x="313.2" y="66.1">MAX4372T</text>
<text x="121.9" y="75.8">10k</text>
<text x="132.1" y="75.8">10k</text>
<text x="260.4" y="83.6">Q2</text>
<text x="271.4" y="82.3" transform="rotate(-90 271.4 82.3)">5</text>
<text x="342.4" y="82.3" transform="rotate(-90 342.4 82.3)">5</text>
<text x="348.8" y="83.3">Q4</text>
<text x="245.7" y="95.6">1</text>
<text x="258.8" y="90.9">4</text>
<text x="295.9" y="91.5">10pF</text>
<text x="303.9" y="93.3">J300</text>
<text x="318.8" y="91.5">10pF</text>
<text x="352" y="90.9">4</text>
<text x="365.1" y="95.6">1</text>
<text x="115.4" y="101.7">0.1uF</text>
<text x="220.5" y="97.5">MSWA1</text>
<text x="263.7" y="99.4" transform="rotate(-90 263.7 99.4)">1</text>
<text x="266.2" y="99.4" transform="rotate(-90 266.2 99.4)">2</text>
<text x="268.7" y="99.4" transform="rotate(-90 268.7 99.4)">3</text>
<text x="274.2" y="97.5" transform="rotate(-90 274.2 97.5)">PSMN011-80YS</text>
<text x="338.1" y="98.5" transform="rotate(-90 338.1 98.5)">PSMN011-80YS</text>
<text x="345" y="99.4" transform="rotate(-90 345 99.4)">3</text>
<text x="347.6" y="99.4" transform="rotate(-90 347.6 99.4)">2</text>
<text x="350.1" y="99.4" transform="rotate(-90 350.1 99.4)">1</text>
<text x="93.8" y="105.7">U6</text>
<text x="271.4" y="107.7" transform="rotate(-90 271.4 107.7)">5</text>
<text x="304.3" y="104.4" transform="rotate(-90 304.3 104.4)">1</text>
<text x="306.8" y="104.4" transform="rotate(-90 306.8 104.4)">2</text>
<text x="342.4" y="107.7" transform="rotate(-90 342.4 107.7)">5</text>
<text x="66.9" y="112.8">ODA</text>
<text x="83.5" y="108.7">4</text>
<text x="83.5" y="111.3">3</text>
<text x="83.5" y="113.8">2</text>
<text x="87.1" y="110">VCC</text>
<text x="87.1" y="112.6">~OD</text>
<text x="97.3" y="112.6">DRVH</text>
<text x="99.3" y="110">BST</text>
<text x="105.7" y="108.7">1</text>
<text x="105.7" y="111.3">8</text>
<text x="105.7" y="113.8">7</text>
<text x="231.8" y="108.3">10k</text>
<text x="251.4" y="108.3">150k</text>
<text x="260.1" y="110.7">Q1</text>
<text x="349" y="111.3">Q3</text>
<text x="355.6" y="108.3">150k</text>
<text x="376.5" y="108.3">10k</text>
<text x="83.5" y="118.9">9</text>
<text x="87.1" y="115.1">PWM</text>
<text x="97.7" y="117.6">DRVL</text>
<text x="99.8" y="115.1">SW</text>
<text x="105.7" y="116.3">5</text>
<text x="105.7" y="118.9">6</text>
<text x="132.3" y="117.9">A2GL</text>
<text x="258.8" y="116.3">4</text>
<text x="295.9" y="116.9">10pF</text>
<text x="318.8" y="116.9">10pF</text>
<text x="352" y="116.3">4</text>
<text x="86.9" y="124.5">ADP3110AKCPZ</text>
<text x="87.1" y="120.2">PAD</text>
<text x="97.3" y="120.2">PGND</text>
<text x="245.7" y="121">1</text>
<text x="263.7" y="124.8" transform="rotate(-90 263.7 124.8)">1</text>
<text x="266.2" y="124.8" transform="rotate(-90 266.2 124.8)">2</text>
<text x="268.7" y="124.8" transform="rotate(-90 268.7 124.8)">3</text>
<text x="274.2" y="124.2" transform="rotate(-90 274.2 124.2)">PSMN011-80YS</text>
<text x="338.3" y="124.2" transform="rotate(-90 338.3 124.2)">PSMN011-80YS</text>
<text x="345" y="124.8" transform="rotate(-90 345 124.8)">3</text>
<text x="347.6" y="124.8" transform="rotate(-90 347.6 124.8)">2</text>
<text x="350.1" y="124.8" transform="rotate(-90 350.1 124.8)">1</text>
<text x="365.1" y="121">1</text>
<text x="119.4" y="129.1">10k</text>
<text x="129.5" y="129.1">10k</text>
<text x="240" y="155">4.7uF</text>
<text x="252.7" y="155">4.7uF</text>
<text x="265.4" y="155">4.7uF</text>
<text x="278.1" y="155">4.7uF</text>
<text x="96.3" y="161.5">U3</text>
<text x="117.9" y="157.6">0.1uF</text>
<text x="317.3" y="161.5">U2</text>
<text x="86.1" y="164.6">4</text>
<text x="86.1" y="167.1">3</text>
<text x="89.7" y="165.9">VCC</text>
<text x="101.8" y="165.9">BST</text>
<text x="108.2" y="164.6">1</text>
<text x="108.2" y="167.1">8</text>
<text x="309.6" y="164.6">4</text>
<text x="320" y="165.9">VCC</text>
<text x="326.6" y="164.6">3</text>
<text x="326.6" y="167.1">2</text>
<text x="66.1" y="171.2">PWMB1</text>
<text x="69.4" y="168.7">ODB</text>
<text x="86.1" y="169.7">2</text>
<text x="89.7" y="168.4">~OD</text>
<text x="89.7" y="171">PWM</text>
<text x="99.9" y="168.4">DRVH</text>
<text x="100.3" y="173.5">DRVL</text>
<text x="102.4" y="171">SW</text>
<text x="108.2" y="169.7">7</text>
<text x="108.2" y="172.2">5</text>
<text x="291.1" y="169.8">0.005</text>
<text x="309.6" y="169.7">5</text>
<text x="319.6" y="171">GND</text>
<text x="326.6" y="169.7">1</text>
<text x="340.9" y="171.8">100</text>
<text x="359.4" y="172.8">10pF</text>
<text x="371.9" y="168.7">ISNSB</text>
<text x="86.1" y="174.8">9</text>
<text x="89.7" y="176.1">PAD</text>
<text x="99.9" y="176.1">PGND</text>
<text x="108.2" y="174.8">6</text>
<text x="313.2" y="175.3">MAX4372T</text>
<text x="89.4" y="180.4">ADP3110AKCPZ</text>
<text x="121.9" y="185">10k</text>
<text x="132.1" y="185">10k</text>
<text x="271.4" y="191.5" transform="rotate(-90 271.4 191.5)">5</text>
<text x="342.4" y="191.5" transform="rotate(-90 342.4 191.5)">5</text>
<text x="260.4" y="192.8">Q6</text>
<text x="348.8" y="192.5">Q8</text>
<text x="223.2" y="201.7">B1GH</text>
<text x="258.8" y="200.2">4</text>
<text x="295.9" y="200.7">10pF</text>
<text x="305.2" y="202.5">J2</text>
<text x="318.8" y="200.7">10pF</text>
<text x="352" y="200.2">4</text>
<text x="220.5" y="206.8">MSWB1</text>
<text x="245.7" y="204.8">1</text>
<text x="263.7" y="208.6" transform="rotate(-90 263.7 208.6)">1</text>
<text x="266.2" y="208.6" transform="rotate(-90 266.2 208.6)">2</text>
<text x="268.7" y="208.6" transform="rotate(-90 268.7 208.6)">3</text>
<text x="274.2" y="206.7" transform="rotate(-90 274.2 206.7)">PSMN011-80YS</text>
<text x="338.1" y="207.7" transform="rotate(-90 338.1 207.7)">PSMN011-80YS</text>
<text x="345" y="208.6" transform="rotate(-90 345 208.6)">3</text>
<text x="347.6" y="208.6" transform="rotate(-90 347.6 208.6)">2</text>
<text x="350.1" y="208.6" transform="rotate(-90 350.1 208.6)">1</text>
<text x="365.1" y="204.8">1</text>
<text x="93.8" y="214.9">U7</text>
<text x="115.4" y="210.9">0.1uF</text>
<text x="304.3" y="213.7" transform="rotate(-90 304.3 213.7)">1</text>
<text x="306.8" y="213.7" transform="rotate(-90 306.8 213.7)">2</text>
<text x="66.9" y="222">ODB</text>
<text x="83.5" y="217.9">4</text>
<text x="83.5" y="220.5">3</text>
<text x="87.1" y="219.2">VCC</text>
<text x="87.1" y="221.8">~OD</text>
<text x="97.3" y="221.8">DRVH</text>
<text x="99.3" y="219.2">BST</text>
<text x="105.7" y="217.9">1</text>
<text x="105.7" y="220.5">8</text>
<text x="132.3" y="222">B2GH</text>
<text x="231.8" y="217.5">10k</text>
<text x="251.4" y="217.5">150k</text>
<text x="260.1" y="220">Q5</text>
<text x="271.4" y="216.9" transform="rotate(-90 271.4 216.9)">5</text>
<text x="342.4" y="216.9" transform="rotate(-90 342.4 216.9)">5</text>
<text x="349" y="220.5">Q7</text>
<text x="355.6" y="217.5">150k</text>
<text x="376.5" y="217.5">10k</text>
<text x="63.6" y="224.5">PWMB2</text>
<text x="83.5" y="223">2</text>
<text x="87.1" y="224.3">PWM</text>
<text x="97.7" y="226.9">DRVL</text>
<text x="99.8" y="224.3">SW</text>
<text x="105.7" y="223">7</text>
<text x="105.7" y="225.6">5</text>
<text x="132.3" y="227.1">B2GL</text>
<text x="223.6" y="227.1">B1GL</text>
<text x="258.8" y="225.6">4</text>
<text x="295.9" y="226.1">10pF</text>
<text x="318.8" y="226.1">10pF</text>
<text x="352" y="225.6">4</text>
<text x="383" y="227.1">B2GL</text>
<text x="83.5" y="228.1">9</text>
<text x="86.9" y="233.8">ADP3110AKCPZ</text>
<text x="87.1" y="229.4">PAD</text>
<text x="97.3" y="229.4">PGND</text>
<text x="105.7" y="228.1">6</text>
<text x="245.7" y="230.2">1</text>
<text x="263.7" y="234" transform="rotate(-90 263.7 234)">1</text>
<text x="266.2" y="234" transform="rotate(-90 266.2 234)">2</text>
<text x="268.7" y="234" transform="rotate(-90 268.7 234)">3</text>
<text x="274.2" y="233.4" transform="rotate(-90 274.2 233.4)">PSMN011-80YS</text>
<text x="338.3" y="233.4" transform="rotate(-90 338.3 233.4)">PSMN011-80YS</text>
<text x="345" y="234" transform="rotate(-90 345 234)">3</text>
<text x="347.6" y="234" transform="rotate(-90 347.6 234)">2</text>
<text x="350.1" y="234" transform="rotate(-90 350.1 234)">1</text>
<text x="365.1" y="230.2">1</text>
<text x="119.4" y="238.3">10k</text>
<text x="129.5" y="238.3">10k</text>
</g>
</svg>
